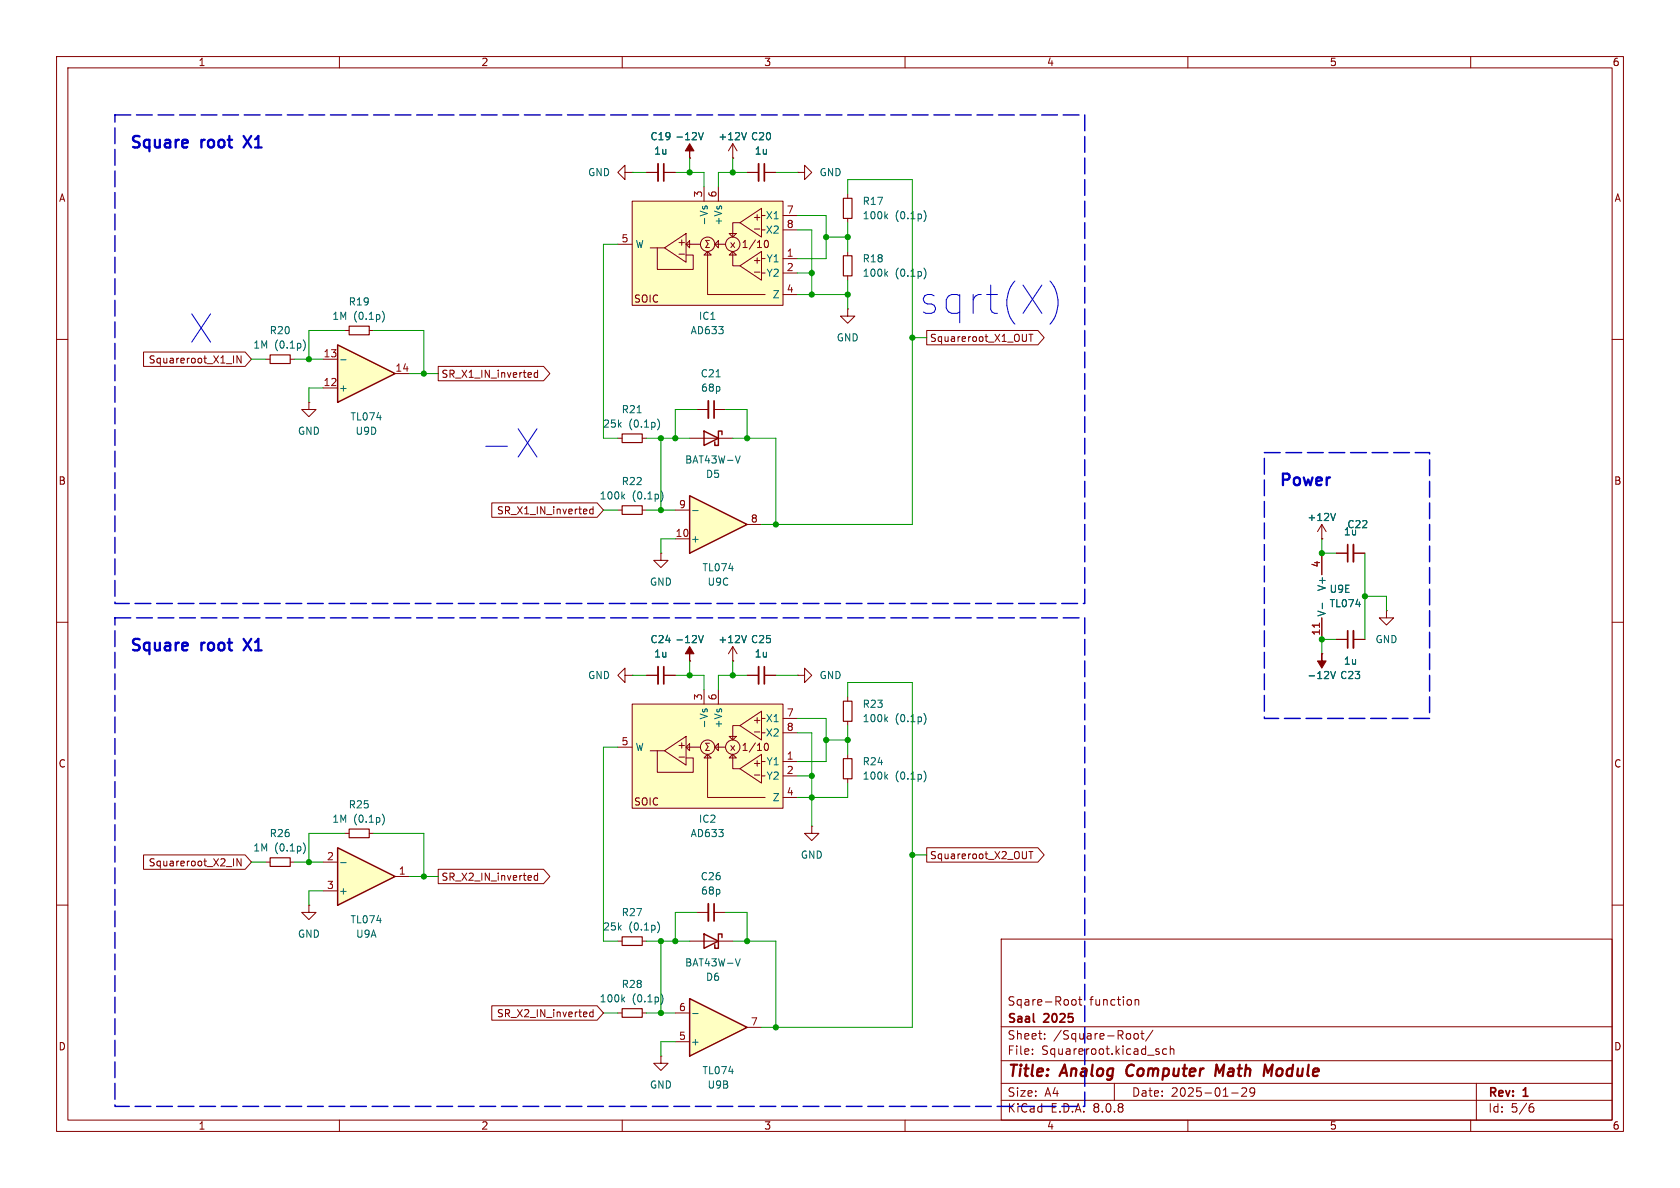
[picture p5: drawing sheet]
<svg xmlns="http://www.w3.org/2000/svg" width="297mm" height="210mm" viewBox="0 0 297 210" stroke-linecap="round" stroke-linejoin="round" font-family="sans-serif">
<g fill="none" stroke="#840000" stroke-width=".18">
<path d="M10 10h277v190h-277zM12 12h273v186h-273zM60 10v2M110 10v2M160 10v2M210 10v2M260 10v2M129.5 27.9h.1M129.5 25.4l-.7 1.3M129.5 25.4v2.5M129.5 25.4l.8 1.3M132.1 30.5h2"/>
<path d="M135.1 30.5h2.1M141 30.5h1.2v-1.3l1.3 1.3-1.3 1.3v-1.3M141 30.5h.1M10 60h2M285 60h2M233.7 95.3h.1M233.7 92.7l-.8 1.3M233.7 92.7v2.6M233.7 92.7l.7 1.3M236.2 97.8h2.1M239.3 97.8h2M10 110h2"/>
<path d="M114.3 119.4h2M117.3 119.4h2.1M121.9 116.8h.1M129.5 116.8h.1M129.5 114.3v2.5M129.5 114.3l-.7 1.3M129.5 114.3l.8 1.3M132.1 119.4h2M135.1 119.4h2.1M141 119.4h1.2v-1.3l1.3 1.3-1.3 1.3v-1.3M141 119.4h.1M233.7 115.6h.1"/>
<path d="M236.2 113h2.1M239.3 113h2M285 110h2M47 152.4h.8M51.3 152.4h.8M61 147.3h.7M65.3 147.3h.7M10 160h2M177 166h108v32h-108zM189.5 176.8l.2-.1 .5 .1v.6l-.1 .2-.4 .1-.2-.1zM190.7 176.7h.5M190.9 176.2v1.3l.3 .2"/>
<path d="M200.7 176.8l.2-.1 .3 .1 .1 .9M200.7 176.7v1M285 160h2M60 198v2M110 198v2M160 198v2M177 194.5h108M177 191.5h108M177 187.5h108M177 181.5h108M182.5 186.3v.1M182.5 185.5v.1"/>
<path d="M184.7 183.6v.1M184.7 182.8v.1M197 191.5v3M200.6 182.8l.4-.1 .2 .3v.4l-.2 .3-.4-.1-.1-.2v-.4zM201.7 182.7h.5M201.9 182.2v1.3l.3 .2M203.8 182.1l-1.3 2M204.7 185.9l.3 .2-.3 .3M204.7 185.4l.2 .1M206.2 185.5l-.4-.1-.3 .3v.4l.2 .2h.5M206.9 185.5l.2-.1 .4 .1v.9M206.9 184.9v1.5"/>
<path d="M210 198v2M217.7 193.2h1.2M219.5 192.4l.6-.1 .2 .1 .1 .3-.9 1.1h.9M221.8 192.9l-.3 .3h-.3l-.2-.3 .1-.5 .4-.1 .2 .1a.99 .99 0 0 1-.3 1.4h-.3M260 198v2M261 191.5v6.5M270.6 195.7h.4l.2 .3-.1 .5-.5 .1M271 195.1l-.4 .1"/>
</g>
<path d="M199.4 188.5a1.27 1.27 0 0 0 0 1.6M216.4 188.2l-.8 1.4-.5-1.4-.3 2M223.6 188.2l.5 1.4 .9-1.4-.3 2" fill="none" stroke="#840000" stroke-width=".4"/>
<path d="M135.1 29v3M238.3 96.3v3M117.3 117.9v3M135.1 117.9v3M238.3 111.5v3.1M182.8 180.6l.1 .1" fill="none" stroke="#840000" stroke-width=".3"/>
<path d="M47.8 151.6h3.5v1.6h-3.5zM61.7 146.6h3.6v1.5h-3.6z" fill="none" stroke="#840000" stroke-width=".2"/>
<path d="M132 23.4l-.5 1.3M236.1 90.7l-.4 1.3M123.5 112.3l.4 1.3 .4-1.3M132 112.3l-.5 1.3M235.3 118.7l.4 1.3 .4-1.3M53.6 149a1.46 1.46 0 0 1 0 1.9M67.6 143.9a1.46 1.46 0 0 1 0 1.9" fill="none" stroke="#006464" stroke-width=".18"/>
<g fill="#840000" stroke="#840000" stroke-width=".18">
<path d="M233.7 115.6v1.2h.7l-.7 1.3-.8-1.3h.8z"/>
<path d="M121.9 114.3l.8 1.3h-.8v1.2v-1.2h-.7z"/>
</g>
<path d="M134.1 29v3M239.3 96.3v3M116.3 117.9v3M134.1 117.9v3M239.3 111.5v3.1" fill="none" stroke="#840000" stroke-width=".33"/>
<path d="M111.8 124.5h26.6v18.4h-26.6z" fill="#ffffc2"/>
<g fill="none" stroke="#840000" stroke-width=".18">
<path d="M110.5 119.4v-1.3l-1.3 1.3 1.3 1.3v-1.3h1.3M111.8 119.4h.1M109.2 132.1h2.6M111.8 124.5h26.6v18.4h-26.6zM114.9 132.7h2.6M116.2 132.7v3.8h6.4v-2.5h-1.3M117.5 132.7l3.8-2.5v5.1zM120 131.8h1M120 133.8h1M120.5 131.3v1M121.3 132.1h2.5M121.9 131.4v1.3l-.6-.6z"/>
<path d="M124.5 121.9v2.6M125.1 133.4v7.6h10.2M125.1 133.4l.6 .6h-1.2zM125.4 131.4h-.6l.4 .6-.4 .7h.6M126.4 132.1h1.9M127 131.4v1.3l-.6-.6zM127 121.9v2.6M128.9 130.2h1.3l-.7 .6zM129.2 131.8l.7 .9M129.5 133.4v2.5h1.3M129.5 133.4l.7 .6h-1.3zM129.9 131.8l-.7 .9"/>
<path d="M130.8 128.3h-1.3v2.5M130.8 135.9l3.8-2.5v5zM130.8 128.3l3.8-2.6v5.1zM133.4 135h.9M133.4 137h.9M133.4 127.3h.9M133.4 129.4h.9M133.9 126.9v.9M133.9 134.5v.9M134.6 137.2h.7M134.6 134.6h.7M134.6 129.5h.7"/>
<path d="M134.6 127h.7M135.3 131.4h.1a.68 .68 0 0 1 .5 .6 .68 .68 0 0 1-.5 .7 .84 .84 0 0 1-.1-1.3zM138.4 137.2h2.6M138.4 134.6h2.6M138.4 129.5h2.6M138.4 127h2.6M149.9 123.2v.8M149.9 127.5v.8M149.9 133.4v.7M149.9 137.7v.7M138.4 141h2.6M54.6 160v1.3h1.3l-1.3 1.3-1.3-1.3h1.3"/>
<path d="M54.6 160h.1M109.2 166.4h.8M109.2 179.1h.8M113.5 166.4h.8M113.5 179.1h.8M116.8 186.7v1.3h1.3l-1.3 1.2-1.2-1.2h1.2M116.8 186.7h.1"/>
<circle cx="125.1" cy="132.1" r="1.27"/>
<circle cx="129.5" cy="132.1" r="1.27"/>
</g>
<path d="M124.3 125.4l-.1 .3M124.6 125.7l.1-.3 .2-.1 .1 .2v.2M156.6 137.3l.3 .4M156.6 127.1l.3 .5M156.9 136.9l-.5 .5M156.9 126.7l-.5 .5M163.3 136.3a1.46 1.46 0 0 1 0 1.9M163.3 126.1a1.46 1.46 0 0 1 0 2M110.1 176.6l.3 .5M110.4 176.3l-.5 .4M116.2 163a1.46 1.46 0 0 1 0 1.9M116.8 175.7a1.46 1.46 0 0 1 0 1.9" fill="none" stroke="#006464" stroke-width=".18"/>
<path d="M149.1 134.1h1.5v3.6h-1.5zM149.1 124h1.5v3.5h-1.5zM110 165.6h3.5v1.5h-3.5zM110 178.3h3.5v1.5h-3.5z" fill="none" stroke="#840000" stroke-width=".2"/>
<path d="M121.9 176.5l10.2 5.1-10.2 5.1z" fill="#ffffc2"/>
<path d="M121.9 176.5l10.2 5.1-10.2 5.1z" fill="none" stroke="#840000" stroke-width=".25"/>
<path d="M119.4 179.1h2.5M119.4 184.2h2.5M132.1 181.6h2.5" fill="none" stroke="#840000" stroke-width=".18"/>
<path d="M122.4 179.2h1" fill="none" stroke="#006464" stroke-width=".18"/>
<path d="M59.7 149.9l10.1 5-10.1 5.1z" fill="#ffffc2"/>
<path d="M59.7 149.9l10.1 5-10.1 5.1z" fill="none" stroke="#840000" stroke-width=".25"/>
<path d="M149.9 34.3v.8M149.9 38.6v.8M47 63.5h.8M51.3 63.5h.8M54.6 71.1v1.3h1.3l-1.3 1.3-1.3-1.3h1.3M54.6 71.1h.1M57.1 152.4h2.6M57.1 157.5h2.6M69.8 154.9h2.6" fill="none" stroke="#840000" stroke-width=".18"/>
<path d="M156.6 38.2l.3 .5M156.9 37.8l-.5 .5M163.3 37.2a1.46 1.46 0 0 1 0 2M53.6 60.1a1.46 1.46 0 0 1 0 1.9M60.2 152.5h1" fill="none" stroke="#006464" stroke-width=".18"/>
<path d="M149.1 35.1h1.5v3.5h-1.5zM47.8 62.7h3.5v1.6h-3.5z" fill="none" stroke="#840000" stroke-width=".2"/>
<path d="M59.7 61l10.1 5-10.1 5.1z" fill="#ffffc2"/>
<path d="M59.7 61l10.1 5-10.1 5.1zM124.5 76.2l2.5 1.3-2.5 1.2zM127.6 76.8v-.6h-.6v2.5h-.6v-.6" fill="none" stroke="#840000" stroke-width=".25"/>
<g fill="none" stroke="#840000" stroke-width=".18">
<path d="M149.9 54.6v1.3h1.2l-1.2 1.3-1.3-1.3h1.3M149.9 54.6h.1M149.9 44.5v.7M149.9 48.8v.7M57.1 68.6h2.6M57.1 63.5h2.6M69.8 66h2.6M109.2 77.5h.8M113.5 77.5h.8M121.9 77.5h7.6M123.2 72.4h2M126.2 72.4h2.1"/>
<path d="M116.8 97.8v1.3h1.3l-1.3 1.2-1.2-1.2h1.2M116.8 97.8h.1"/>
</g>
<path d="M156.6 48.4l.3 .4M156.9 48l-.5 .5M163.3 47.4l.3 .5 .1 .6M60.2 63.6h1M112.6 73h.8M116.2 74.1a1.46 1.46 0 0 1 0 1.9M126.6 66.6h.7M130.9 80.6l-.5 1.3" fill="none" stroke="#006464" stroke-width=".18"/>
<path d="M149.1 45.2h1.5v3.6h-1.5zM110 76.7h3.5v1.5h-3.5z" fill="none" stroke="#840000" stroke-width=".2"/>
<path d="M125.2 70.9v3" fill="none" stroke="#840000" stroke-width=".33"/>
<path d="M126.2 70.9v3" fill="none" stroke="#840000" stroke-width=".3"/>
<path d="M121.9 87.6l10.2 5.1-10.2 5.1z" fill="#ffffc2"/>
<path d="M121.9 87.6l10.2 5.1-10.2 5.1z" fill="none" stroke="#840000" stroke-width=".25"/>
<path d="M114.3 30.5h2M117.3 30.5h2.1M121.9 27.9h.1M109.2 90.2h.8M113.5 90.2h.8M119.4 95.3h2.5M119.4 90.2h2.5M132.1 92.7h2.5M245.1 108v1.2h1.3l-1.3 1.3-1.3-1.3h1.3M245.1 108h.1" fill="none" stroke="#840000" stroke-width=".18"/>
<path d="M123.5 23.4l.4 1.3 .4-1.3M110.1 87.7l.3 .5M110.4 87.4l-.5 .4M116.8 86.8a1.46 1.46 0 0 1 0 1.9M122.4 90.3h1" fill="none" stroke="#006464" stroke-width=".18"/>
<path d="M110 89.4h3.5v1.5h-3.5z" fill="none" stroke="#840000" stroke-width=".2"/>
<path d="M121.9 25.4l.8 1.3h-.8v1.2v-1.2h-.7z" fill="#840000" stroke="#840000" stroke-width=".18"/>
<path d="M116.3 29v3" fill="none" stroke="#840000" stroke-width=".33"/>
<path d="M117.3 29v3" fill="none" stroke="#840000" stroke-width=".3"/>
<path d="M111.8 35.6h26.6v18.4h-26.6z" fill="#ffffc2"/>
<g fill="none" stroke="#840000" stroke-width=".18">
<path d="M110.5 30.5v-1.3l-1.3 1.3 1.3 1.3v-1.3h1.3M111.8 35.6h26.6v18.4h-26.6zM111.8 30.5h.1M114.3 30.5h2M117.3 30.5h2.1M121.9 27.9h.1M124.5 33v2.6M127 33v2.6M129.5 27.9h.1M130.8 39.4h-1.3v2.5M130.8 39.4l3.8-2.6v5.1zM132.1 30.5h2"/>
<path d="M133.4 38.4h.9M133.9 38v.9M134.6 38.1h.7M135.1 30.5h2.1M138.4 38.1h2.6M61 58.4h.7M65.3 58.4h.7M109.2 43.2h2.6M114.9 43.8h2.6M116.2 43.8v3.8h6.4v-2.5h-1.3M117.5 43.8l3.8-2.5v5.1zM120 42.9h1"/>
<path d="M120 44.9h1M120.5 42.4v1M121.3 43.2h2.5M121.9 42.5v1.3l-.6-.6zM125.1 44.5v7.6h10.2M125.1 44.5l.6 .6h-1.2zM125.4 42.5h-.6l.4 .6-.4 .7h.6M126.4 43.2l.6-.7v1.3zM126.4 43.2h1.9M128.9 41.3h1.3l-.7 .6zM128.9 45.1l.6-.6 .7 .6zM129.2 42.9l.7 .9"/>
<path d="M129.5 44.5v2.5h1.3M129.9 42.9l-.7 .9M130.8 47l3.8-2.5v5zM133.4 46.1h.9M133.4 48.1h.9M133.4 40.5h.9M133.9 45.6v.9M134.6 48.3h.7M134.6 45.7h.7M134.6 40.6h.7M135.3 42.5h.1a.68 .68 0 0 1 .5 .6 .68 .68 0 0 1-.5 .7 .84 .84 0 0 1-.1-1.3zM138.4 48.3h2.6"/>
<path d="M138.4 45.7h2.6M138.4 40.6h2.6M138.4 52.1h2.6M163.8 58.4h19.7l1.1 1.3-1.1 1.3h-19.7zM182.2 59.1v1.3M25.4 62.2h17.9l1.1 1.3-1.1 1.3h-17.9zM42.6 62.9v1.3l-.7-1.3v1.3M77.5 64.8h18.6l1.1 1.2-1.1 1.3h-18.6zM95 65.4v1.3M95 65.9h-.3l-.3 .2 .2 .5h.4M86.9 88.9h18.7l1.1 1.3-1.1 1.2h-18.7zM104.8 89.6v1.2"/>
<path d="M104.8 90.1l-.3-.1-.3 .2 .2 .6h.4M233.7 95.3h.1M233.7 97.8v3.8M236.2 97.8h2.1M239.3 97.8h2M114.3 119.4h2M117.3 119.4h2.1M121.9 116.8h.1M129.5 116.8h.1M132.1 119.4h2M135.1 119.4h2.1M233.7 115.6h.1"/>
<path d="M233.7 109.2v3.8M236.2 113h2.1M239.3 113h2M25.4 151.1h17.9l1.1 1.3-1.1 1.3h-17.9zM42.6 151.8v1.3l-.7-1.3v1.3M77.5 153.7h18.6l1.1 1.2-1.1 1.3h-18.6zM95 154.3v1.3M95 154.8h-.3l-.3 .2 .2 .5h.4M143.5 146.1v1.2h1.3l-1.3 1.3-1.3-1.3h1.3M143.5 146.1h.1M163.8 149.9h19.7l1.1 1.2-1.1 1.3h-19.7zM181.9 150.5h.7"/>
<path d="M182.2 150.5v1.3M86.9 177.8h18.7l1.1 1.3-1.1 1.2h-18.7zM104.8 178.5v1.2M104.8 179l-.3-.1-.3 .2 .2 .6h.4M121.9 166.4h7.6M123.2 161.3h2M126.2 161.3h2.1"/>
<circle cx="125.1" cy="43.2" r="1.27"/>
<circle cx="129.5" cy="43.2" r="1.27"/>
</g>
<path d="M123.5 23.4l.4 1.3 .4-1.3M124.3 36.5l-.1 .3M124.6 36.8l.1-.3 .2-.1 .1 .2v.2M132 23.4l-.5 1.3M67.6 55a1.46 1.46 0 0 1 0 1.9M236.1 90.7l-.4 1.3M123.5 112.3l.4 1.3 .4-1.3M132 112.3l-.5 1.3M233.8 106.6v1M235.3 118.7l.4 1.3 .4-1.3M130.9 169.5l-.5 1.3" fill="none" stroke="#006464" stroke-width=".18"/>
<path d="M61.7 57.7h3.6v1.5h-3.6z" fill="none" stroke="#840000" stroke-width=".2"/>
<path d="M124.5 165.1l2.5 1.3-2.5 1.2zM127.6 165.7v-.6h-.6v2.5h-.6v-.6" fill="none" stroke="#840000" stroke-width=".25"/>
<path d="M125.2 159.8v3" fill="none" stroke="#840000" stroke-width=".33"/>
<path d="M126.2 159.8v3" fill="none" stroke="#840000" stroke-width=".3"/>
<path d="M233.3 110.2v.7" fill="none" stroke="#a90000" stroke-width=".18"/>
<path d="M185.6 49.7a5.7 5.7 0 0 1 0 7.6M85.9 78.9h3.8M91.6 75.8l3.3 5M94.9 75.8l-3.3 5" fill="none" stroke="#0000c2" stroke-width=".18"/>
<path d="M43.1 24l1.3 2.1M44.4 24l-1.3 2.1M43.1 112.9l1.3 2.1M44.4 112.9l-1.3 2.1" fill="none" stroke="#0000c2" stroke-width=".41"/>
<path d="M20.3 20.3h171.5v86.4h-171.5zM223.5 80h29.2v47h-29.2zM20.3 109.2h171.5v86.4h-171.5z" fill="none" stroke="#0000c2" stroke-width=".25" stroke-dasharray="2.8 1"/>
<g fill="none" stroke="#009600" stroke-width=".18">
<path d="M111.8 30.5h2.5M119.4 30.5h5.1v2.5M121.9 27.9v2.6M129.5 27.9v2.6M132.1 30.5h-5.1v2.5M137.2 30.5h3.8M141 38.1h5v7.6h-5M149.9 34.3v-2.5h11.4v60.9h-26.7M149.9 39.4v5.1M61 58.4h-6.4v5.1M66 58.4h8.9v7.6M109.2 43.2h-2.5v34.3h2.5"/>
<path d="M141 52.1h8.9M141 40.6h2.5v11.5M141 48.3h2.5M146 41.9h3.9M149.9 49.5v5.1M44.4 63.5h2.6M52.1 63.5h5M57.1 68.6h-2.5v2.5M72.4 66h5.1M114.3 77.5h7.6M116.8 77.5v12.7M123.2 72.4h-3.8v5.1"/>
<path d="M128.3 72.4h3.8v5.1M129.5 77.5h7.7v15.2M106.7 90.2h2.5M114.3 90.2h5.1M119.4 95.3h-2.6v2.5M233.7 95.3v2.5h2.5M241.3 97.8v15.2M111.8 119.4h2.5M119.4 119.4h5.1v2.5M121.9 116.8v2.6M129.5 116.8v2.6M132.1 119.4h-5.1v2.5"/>
<path d="M137.2 119.4h3.8M236.2 113h-2.5v2.6M241.3 105.4h3.8v2.6M109.2 132.1h-2.5v34.3h2.5M141 137.2h2.5M141 129.5h2.5v16.6M141 127h5v7.6h-5M146 130.8h3.9M149.9 123.2v-2.5h11.4v60.9h-26.7M149.9 128.3v5.1M149.9 138.4v2.6h-8.9M44.4 152.4h2.6"/>
<path d="M52.1 152.4h5M57.1 157.5h-2.5v2.5M61 147.3h-6.4v5.1M66 147.3h8.9v7.6M72.4 154.9h5.1M161.3 151.1h2.5M106.7 179.1h2.5M114.3 166.4h7.6M114.3 179.1h5.1M116.8 166.4v12.7M123.2 161.3h-3.8v5.1M128.3 161.3h3.8v5.1"/>
<path d="M129.5 166.4h7.7v15.2M119.4 184.2h-2.6v2.5"/>
</g>
<g fill="#009600" stroke="#009600" stroke-width=".18">
<circle cx="233.7" cy="113" r=".46"/>
<circle cx="161.3" cy="59.7" r=".46"/>
<circle cx="149.9" cy="52.1" r=".46"/>
<circle cx="149.9" cy="41.9" r=".46"/>
<circle cx="137.2" cy="92.7" r=".46"/>
<circle cx="241.3" cy="105.4" r=".46"/>
<circle cx="233.7" cy="97.8" r=".46"/>
<circle cx="116.8" cy="179.1" r=".46"/>
<circle cx="116.8" cy="166.4" r=".46"/>
<circle cx="116.8" cy="90.2" r=".46"/>
<circle cx="116.8" cy="77.5" r=".46"/>
<circle cx="74.9" cy="154.9" r=".46"/>
<circle cx="54.6" cy="63.5" r=".46"/>
<circle cx="74.9" cy="66" r=".46"/>
<circle cx="54.6" cy="152.4" r=".46"/>
<circle cx="132.1" cy="77.5" r=".46"/>
<circle cx="119.4" cy="77.5" r=".46"/>
<circle cx="149.9" cy="130.8" r=".46"/>
<circle cx="146" cy="130.8" r=".46"/>
<circle cx="129.5" cy="119.4" r=".46"/>
<circle cx="121.9" cy="119.4" r=".46"/>
<circle cx="129.5" cy="30.5" r=".46"/>
<circle cx="146" cy="41.9" r=".46"/>
<circle cx="143.5" cy="48.3" r=".46"/>
<circle cx="143.5" cy="52.1" r=".46"/>
<circle cx="137.2" cy="181.6" r=".46"/>
<circle cx="132.1" cy="166.4" r=".46"/>
<circle cx="143.5" cy="137.2" r=".46"/>
<circle cx="143.5" cy="141" r=".46"/>
<circle cx="119.4" cy="166.4" r=".46"/>
<circle cx="161.3" cy="151.1" r=".46"/>
<circle cx="121.9" cy="30.5" r=".46"/>
</g>
<text font-size="7" fill="#009600" x="162.6" y="55.8">sqrt(X)</text>
<text font-size="7" fill="#0000c2" x="33.5" y="60.9">X</text>
<g font-size="2.8" fill="#0000c2">
<text x="22.9" y="26.8">Square</text>
<text x="35.7" y="26.8">root</text>
<text x="44.1" y="26.8">X1</text>
<text x="226.1" y="86.5">Power</text>
<text x="22.9" y="115.7">Square</text>
<text x="35.7" y="115.7">root</text>
<text x="44.1" y="115.7">X1</text>
</g>
<g font-size="2.8" fill="#840000">
<text x="178" y="190.9">Title:</text>
<text x="187.7" y="190.9">Analog</text>
<text x="200" y="190.9">Computer</text>
<text x="216.5" y="190.9">Math</text>
<text x="225.9" y="190.9">Module</text>
</g>
<g font-size="2.1" fill="#840000">
<text x="178" y="178">Sqare-Root</text>
<text x="192.6" y="178">function</text>
<text x="178" y="184">Sheet:</text>
<text x="178" y="181.2">Saal</text>
<text x="184.7" y="181.2">2025</text>
<text x="186.2" y="184">/Square-Root/</text>
<text x="178" y="186.7">File:</text>
<text x="184.1" y="186.7">Squareroot.kicad_sch</text>
<text x="178" y="196.9">KiCad</text>
<text x="178" y="194.1">Size:</text>
<text x="184.7" y="194.1">A4</text>
<text x="185.7" y="196.9">E.D.A.</text>
<text x="193.3" y="196.9">8.0.8</text>
<text x="200" y="194.1">Date:</text>
<text x="207" y="194.1">2025-01-29</text>
<text x="263" y="194.3">Rev:</text>
<text x="263" y="196.9">Id:</text>
<text x="267.1" y="196.9">5/6</text>
<text x="269.4" y="194.3">1</text>
</g>
<g font-size="1.8" fill="#840000">
<text x="35" y="11.9">1</text>
<text x="85" y="11.9">2</text>
<text x="135" y="11.9">3</text>
<text x="185" y="11.9">4</text>
<text x="235" y="11.9">5</text>
<text x="285" y="11.9">6</text>
<text x="10.3" y="35.9">A</text>
<text x="285.3" y="35.9">A</text>
<text x="131" y="44.1">1/10</text>
<text x="112" y="53.7">SOIC</text>
<text x="26.2" y="64.5">Squareroot_X1_IN</text>
<text x="164.3" y="60.6">Squareroot_X1_OUT</text>
<text x="77.9" y="67">SR_X1_IN_inverted</text>
<text x="10.3" y="85.9">B</text>
<text x="285.3" y="85.9">B</text>
<text x="87.8" y="91.1">SR_X1_IN_inverted</text>
<text x="10.3" y="135.9">C</text>
<text x="131" y="133">1/10</text>
<text x="285.3" y="135.9">C</text>
<text x="112" y="142.6">SOIC</text>
<text x="26.2" y="153.4">Squareroot_X2_IN</text>
<text x="77.9" y="155.9">SR_X2_IN_inverted</text>
<text x="164.3" y="152.1">Squareroot_X2_OUT</text>
<text x="10.3" y="185.9">D</text>
<text x="87.8" y="180">SR_X2_IN_inverted</text>
<text x="285.3" y="185.9">D</text>
<text x="35" y="199.9">1</text>
<text x="85" y="199.9">2</text>
<text x="135" y="199.9">3</text>
<text x="185" y="199.9">4</text>
<text x="235" y="199.9">5</text>
<text x="285" y="199.9">6</text>
</g>
<g font-size="1.8" fill="#006464">
<text x="114.9" y="25">C19 -12V</text>
<text x="115.6" y="27.5">1u</text>
<text x="126.9" y="25">+12V</text>
<text x="132.7" y="25">C20</text>
<text x="133.3" y="27.5">1u</text>
<text x="103.9" y="31.3">GND</text>
<text x="144.8" y="31.3">GND</text>
<text x="125.3" y="40" transform="rotate(-90 125.3 40)">-Vs</text>
<text x="127.9" y="40" transform="rotate(-90 127.9 40)">+Vs</text>
<text x="135.3" y="39">X1</text>
<text x="135.3" y="41.5">X2</text>
<text x="152.4" y="36.4">R17</text>
<text x="152.4" y="39">100k</text>
<text x="158.2" y="39">(0.1p)</text>
<text x="112.3" y="44">W</text>
<text x="135.4" y="46.6">Y1</text>
<text x="152.4" y="46.6">R18</text>
<text x="135.4" y="49.1">Y2</text>
<text x="136.5" y="52.9">Z</text>
<text x="152.4" y="49.1">100k</text>
<text x="158.2" y="49.1">(0.1p)</text>
<text x="47.6" y="59.3">R20</text>
<text x="58.7" y="56.7">1M</text>
<text x="61.6" y="54.2">R19</text>
<text x="62.5" y="56.7">(0.1p)</text>
<text x="122" y="59.3">AD633</text>
<text x="123.5" y="56.7">IC1</text>
<text x="44.7" y="61.8">1M</text>
<text x="48.5" y="61.8">(0.1p)</text>
<text x="147.8" y="60.6">GND</text>
<text x="59.8" y="69.4">+</text>
<text x="123.8" y="66.9">C21</text>
<text x="123.8" y="69.4">68p</text>
<text x="52.6" y="77.1">GND</text>
<text x="61.9" y="74.5">TL074</text>
<text x="62.8" y="77.1">U9D</text>
<text x="106.5" y="75.8">25k</text>
<text x="109.8" y="73.3">R21</text>
<text x="111.1" y="75.8">(0.1p)</text>
<text x="121" y="82.1">BAT43W-V</text>
<text x="105.9" y="88.5">100k</text>
<text x="109.8" y="86">R22</text>
<text x="111.7" y="88.5">(0.1p)</text>
<text x="124.7" y="84.7">D5</text>
<text x="231" y="92.3">+12V</text>
<text x="237.5" y="94.8">1u</text>
<text x="238.1" y="93.6">C22</text>
<text x="122" y="96.1">+</text>
<text x="124.1" y="101.2">TL074</text>
<text x="114.8" y="103.7">GND</text>
<text x="125" y="103.7">U9C</text>
<text x="234.5" y="104.6" transform="rotate(-90 234.5 104.6)">V+</text>
<text x="235" y="105">U9E</text>
<text x="235" y="107.5">TL074</text>
<text x="114.9" y="113.9">C24 -12V</text>
<text x="126.9" y="113.9">+12V</text>
<text x="132.7" y="113.9">C25</text>
<text x="234.5" y="109.1" transform="rotate(-90 234.5 109.1)">V-</text>
<text x="243.1" y="113.9">GND</text>
<text x="115.6" y="116.4">1u</text>
<text x="133.3" y="116.4">1u</text>
<text x="237.5" y="117.7">1u</text>
<text x="103.9" y="120.2">GND</text>
<text x="144.8" y="120.2">GND</text>
<text x="152.4" y="125.3">R23</text>
<text x="231" y="120.2">-12V</text>
<text x="236.8" y="120.2">C23</text>
<text x="125.3" y="128.9" transform="rotate(-90 125.3 128.9)">-Vs</text>
<text x="127.9" y="128.9" transform="rotate(-90 127.9 128.9)">+Vs</text>
<text x="135.3" y="127.9">X1</text>
<text x="135.3" y="130.4">X2</text>
<text x="152.4" y="127.9">100k</text>
<text x="158.2" y="127.9">(0.1p)</text>
<text x="112.3" y="132.9">W</text>
<text x="135.4" y="135.5">Y1</text>
<text x="152.4" y="135.5">R24</text>
<text x="61.6" y="143.1">R25</text>
<text x="135.4" y="138">Y2</text>
<text x="136.5" y="141.8">Z</text>
<text x="152.4" y="138">100k</text>
<text x="158.2" y="138">(0.1p)</text>
<text x="47.6" y="148.2">R26</text>
<text x="58.7" y="145.6">1M</text>
<text x="62.5" y="145.6">(0.1p)</text>
<text x="122" y="148.2">AD633</text>
<text x="123.5" y="145.6">IC2</text>
<text x="44.7" y="150.7">1M</text>
<text x="48.5" y="150.7">(0.1p)</text>
<text x="123.8" y="155.8">C26</text>
<text x="141.5" y="152">GND</text>
<text x="59.8" y="158.3">+</text>
<text x="123.8" y="158.3">68p</text>
<text x="52.6" y="166">GND</text>
<text x="61.9" y="163.4">TL074</text>
<text x="62.9" y="166">U9A</text>
<text x="106.5" y="164.7">25k</text>
<text x="109.8" y="162.2">R27</text>
<text x="111.1" y="164.7">(0.1p)</text>
<text x="121" y="171">BAT43W-V</text>
<text x="124.7" y="173.6">D6</text>
<text x="105.9" y="177.4">100k</text>
<text x="109.8" y="174.9">R28</text>
<text x="111.7" y="177.4">(0.1p)</text>
<text x="122" y="185">+</text>
<text x="124.1" y="190.1">TL074</text>
<text x="114.8" y="192.6">GND</text>
<text x="125" y="192.6">U9B</text>
</g>
<g font-size="1.8" fill="#a90000">
<text x="124.2" y="35" transform="rotate(-90 124.2 35)">3</text>
<text x="126.7" y="35" transform="rotate(-90 126.7 35)">6</text>
<text x="139" y="37.8">7</text>
<text x="139" y="40.4">8</text>
<text x="109.8" y="42.9">5</text>
<text x="139" y="45.5">1</text>
<text x="139" y="48">2</text>
<text x="139" y="51.8">4</text>
<text x="57.1" y="63.2">13</text>
<text x="69.8" y="65.8">14</text>
<text x="57.1" y="68.3">12</text>
<text x="119.9" y="89.9">9</text>
<text x="119.3" y="95">10</text>
<text x="132.6" y="92.5">8</text>
<text x="233.4" y="100.4" transform="rotate(-90 233.4 100.4)">4</text>
<text x="233.4" y="112.4" transform="rotate(-90 233.4 112.4)">11</text>
<text x="124.2" y="123.9" transform="rotate(-90 124.2 123.9)">3</text>
<text x="126.7" y="123.9" transform="rotate(-90 126.7 123.9)">6</text>
<text x="109.8" y="131.8">5</text>
<text x="139" y="126.7">7</text>
<text x="139" y="129.3">8</text>
<text x="139" y="134.4">1</text>
<text x="139" y="136.9">2</text>
<text x="139" y="140.7">4</text>
<text x="57.7" y="152.1">2</text>
<text x="70.4" y="154.7">1</text>
<text x="57.7" y="157.2">3</text>
<text x="119.9" y="178.8">6</text>
<text x="119.9" y="183.9">5</text>
<text x="132.6" y="181.4">7</text>
</g>
</svg>
